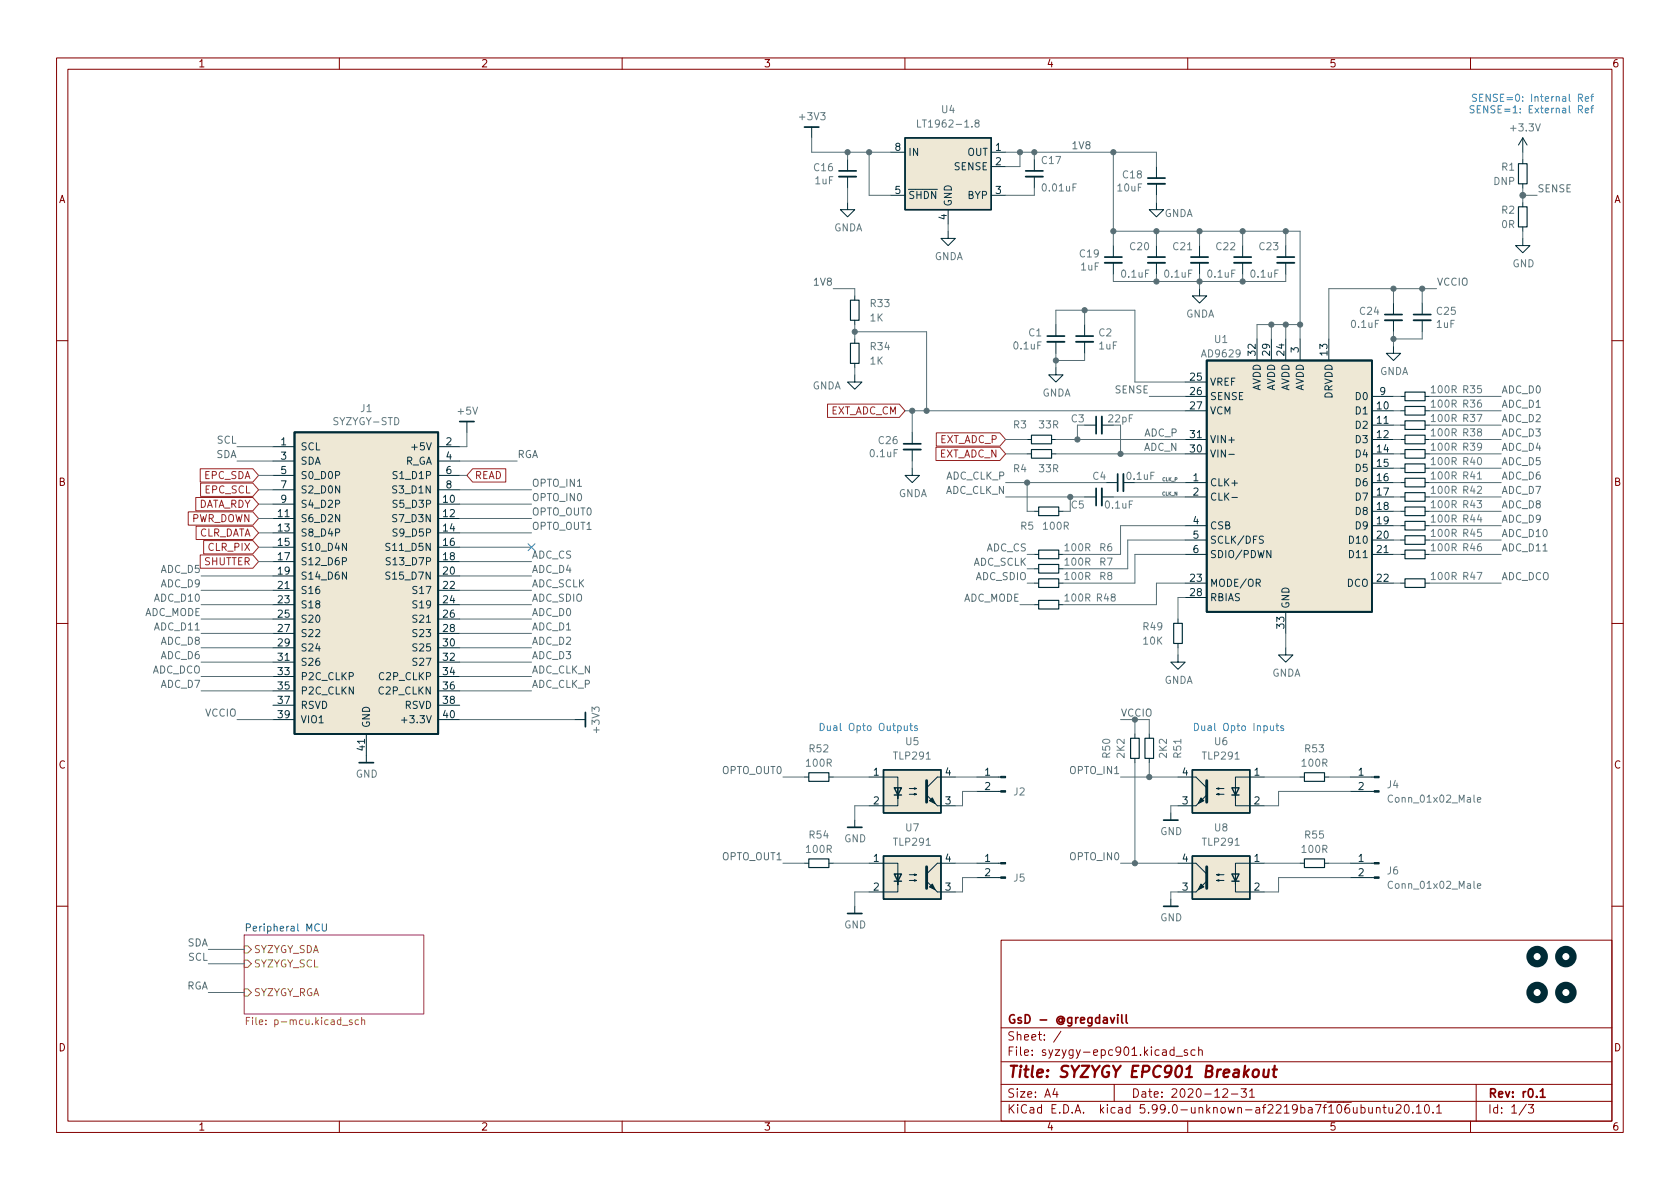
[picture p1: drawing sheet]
<svg xmlns="http://www.w3.org/2000/svg" width="297mm" height="210mm" viewBox="0 0 297 210" stroke-linecap="round" stroke-linejoin="round" font-family="sans-serif">
<g fill="none" stroke="#840000" stroke-width=".18">
<path d="M10 10.2h277v190.1h-277zM12 12.2h273v186.1h-273zM60 10.2v2M110 10.2v2M160 10.2v2M210 10.2v2M260 10.2v2M10 60.2h2M285 60.2h2M10 110.2h2M285 110.2h2M10 160.2h2"/>
<path d="M177 166.3h108v32h-108zM285 160.2h2M60 198.3v2M110 198.3v2M160 198.3v2M177 194.8h108M177 191.8h108M177 187.8h108M177 181.8h108M186.5 192.5l-.4 1h1M186.9 193v1M187.6 182.4l-1.3 1.9"/>
<path d="M197 191.8v3M207.6 185.7l-.5-.1-.2 .3v.4l.1 .3h.6M207.6 185.1v1.5M207.9 186.8h1.2M209.9 185.7l-.3-.1-.2 .2v.3l.5 .1v.4h-.5M210 198.3v2M211.3 185.7l-.4-.1-.3 .3v.4l.1 .3h.6M211.9 185.8l.2-.2 .4 .1 .1 .9M211.9 185.1v1.5M216.2 192.7l.6-.2 .2 .2 .1 .3-1 1h1M217.7 193.5h1.2M219.4 192.5h1l-.5 .6 .4 .1v.7l-.2 .1h-.5l-.2-.1"/>
<path d="M220.9 193l.5-.5v1.5M220.9 194h.9M242 195.8l.1 1h.3l.2-.1M242.6 195.8v1M243.4 196l.2-.2 .3 .1 .1 .9M243.4 195.8v1M244.5 195.8h.6M244.7 195.3v1.3l.4 .2M245.6 195.8v1h.4l.2-.1M246.2 195.8v1M246.9 195.5l.5-.2 .2 .2 .1 .3-.9 1h.9M248.5 195.4l.1-.1a.81 .81 0 0 1 .6 .7 .81 .81 0 0 1-.3 .8h-.1a.81 .81 0 0 1-.6-.6 .81 .81 0 0 1 .3-.8z"/>
<path d="M249.8 196.7v.1M250.4 195.8l.5-.5v1.5M250.4 196.8h.9M252 195.5l.2-.2a.81 .81 0 0 1 .6 .7 .81 .81 0 0 1-.3 .8h-.1a.81 .81 0 0 1-.4-1.3zM253.4 196.7v.1M254 195.8l.4-.5v1.5M254 196.8h.9M260 198.3v2M261 191.8v6.5M269.9 195.3l-1.3 1.9M270.2 195.3h1l-.6 .6 .5 .1v.7l-.2 .1h-.5l-.2-.1"/>
</g>
<path d="M196.3 179.9l.4 1 .4-1M197.6 179.4v.2M197.6 179.9v1M198.3 179.4v1.3l.3 .2M199.1 179.4v1.3l.2 .2M272.3 193l.5-.5v1.5M272.3 194h.9" fill="none" stroke="#840000" stroke-width=".3"/>
<path d="M221.7 189.3a.52 .52 0 0 1 .5-.2 .52 .52 0 0 1 .4 .4l-.1 .6a.55 .55 0 0 1-.5 .4 .55 .55 0 0 1-.5-.4zM223.5 189.1l-.1 1.3a.57 .57 0 0 0 .8-.1M224.3 189.1l-.1 1.4M225 189.1h.8M225.4 188.5l-.2 1.7v.2l.4 .1" fill="none" stroke="#840000" stroke-width=".4"/>
<path d="M43.2 165.3h31.7v14h-31.7z" fill="#fff" stroke="#fff" stroke-width=".18"/>
<path d="M43.2 165.3h31.7v14h-31.7z" fill="none" stroke="#840084" stroke-width=".18"/>
<path d="M43.6 164h.6l.1-.2-.1-.3-.6-.1v1.2M57 163.4v1l.2 .2h.4l.1-.2v-1" fill="none" stroke="#008484" stroke-width=".18"/>
<path d="M44.2 179.9h-.6v1.3M63.9 179.9v1.3M43.6 180.5h.4M63.4 180.4l-.4-.1-.2 .3 .1 .5h.5M63.9 180.5l.2-.2 .3 .1 .1 .8" fill="none" stroke="#b58900" stroke-width=".18"/>
<path d="M43.2 169.8h.6l.6 .6-.6 .7h-.6zM43.2 167.3h.6l.6 .6-.6 .6h-.6zM43.2 174.9h.6l.6 .6-.6 .6h-.6z" fill="none" stroke="#859900" stroke-width=".18"/>
<g fill="none" stroke="#002b36" stroke-width=".2">
<path d="M268.5 29h1.5v3.5h-1.5zM268.5 36.6h1.5v3.5h-1.5zM150.4 53.1h1.5v3.5h-1.5zM150.4 60.7h1.5v3.6h-1.5zM182.4 77h3.5v1.5h-3.5zM182.4 79.5h3.5v1.5h-3.5zM248.4 69.3h3.6v1.6h-3.6zM248.4 74.4h3.6v1.5h-3.6zM248.4 77h3.6v1.5h-3.6zM248.4 71.9h3.6v1.5h-3.6zM248.4 79.5h3.6v1.5h-3.6zM183.6 99.8h3.6v1.5h-3.6z"/>
<path d="M183.6 97.3h3.6v1.5h-3.6zM183.6 89.7h3.6v1.5h-3.6zM248.4 97.3h3.6v1.5h-3.6zM248.4 94.7h3.6v1.6h-3.6zM248.4 92.2h3.6v1.5h-3.6zM248.4 89.7h3.6v1.5h-3.6zM248.4 84.6h3.6v1.5h-3.6zM248.4 87.1h3.6v1.5h-3.6zM248.4 82h3.6v1.6h-3.6zM183.6 102.4h3.6v1.5h-3.6zM183.6 106.2h3.6v1.5h-3.6zM207.5 110.2h1.5v3.6h-1.5z"/>
<path d="M248.4 102.4h3.6v1.5h-3.6zM143 136.6h3.6v1.6h-3.6zM199.9 130.6h1.5v3.5h-1.5zM202.4 130.6h1.6v3.5h-1.6zM230.6 136.6h3.6v1.6h-3.6zM143 151.9h3.6v1.5h-3.6zM230.6 151.9h3.6v1.5h-3.6z"/>
</g>
<g fill="none" stroke="#002b36" stroke-width=".18">
<path d="M143.5 22.5v1.9M149.9 35.8v1.3h1.2l-1.2 1.2-1.3-1.2h1.3M149.9 28.2v2M149.9 31.2v2.1M157.5 26.9h2.5M157.5 34.5h2.5M167.6 37.1v2.5M175.3 26.9h2.5M175.3 29.5h2.5M175.3 34.5h2.5M182.9 28.2v2M182.9 31.2v2.1"/>
<path d="M204.5 35.8v1.3h1.2l-1.2 1.2-1.3-1.2h1.3M204.5 29.5v2M204.5 32.5v2M269.2 24.4l-.7 1.2M269.2 24.4v2.5M269.2 28.2v.8M269.2 32.5v.8M269.2 35.8v.8M269.2 24.4l.8 1.2M151.1 52.3v.8M151.1 56.6v.8M151.1 59.9v.8"/>
<path d="M167.6 40.9v1.3h1.3l-1.3 1.2-1.2-1.2h1.2M186.7 57.4v2M191.8 57.4v2M196.8 43.4v2.1M196.8 46.5v2M204.5 43.4v2.1M204.5 46.5v2M212.1 51v1.3h1.3l-1.3 1.3-1.3-1.3h1.3M212.1 43.4v2.1M212.1 46.5v2M219.7 43.4v2.1M219.7 46.5v2"/>
<path d="M222.2 59.9v3.8M224.8 59.9v3.8M227.3 43.4v2.1M227.3 46.5v2M227.3 59.9v3.8M229.9 59.9v3.8M234.9 59.9v3.8M246.4 53.6v2M246.4 56.6v2.1M251.5 53.6v2M251.5 56.6v2.1M269.2 42.2v1.2h1.3l-1.3 1.3-1.2-1.3h1.2"/>
<path d="M269.2 40.1v.8M48.3 79h3.8M77.5 79h3.8M82.5 74.5v1.9M151.1 66.3v1.3h1.3l-1.3 1.2-1.2-1.2h1.2M151.1 64.3v.7M161.3 76.4v2.1M161.3 79.5v2M181.6 77.7h.8M185.9 77.7h.8M186.7 65v1.3h1.3l-1.3 1.3-1.3-1.3h1.3M186.7 60.4v2.1"/>
<path d="M191.8 75.2h2M191.8 60.4v2.1M194.8 75.2h2M209.5 77.7h3.9M209.5 70.1h3.9M209.5 72.6h3.9M209.5 67.6h3.9M242.6 77.7h3.8M242.6 75.2h3.8M242.6 70.1h3.8M242.6 72.6h3.8M246.4 61.2v1.3h1.2l-1.2 1.2-1.3-1.2h1.3"/>
<path d="M247.6 77.7h.8M247.6 75.2h.8M247.6 70.1h.8M247.6 72.6h.8M252 77.7h.7M252 75.2h.7M252 70.1h.7M252 72.6h.7M48.3 89.1h3.8M48.3 91.7h3.8M48.3 94.2h3.8M48.3 96.8h3.8"/>
<path d="M48.3 99.3h3.8M48.3 81.5h3.8M48.3 84.1h3.8M48.3 86.6h3.8M77.5 89.1h3.8M77.5 91.7h3.8M77.5 94.2h3.8M77.5 96.8h3.8M77.5 99.3h3.8M77.5 81.5h3.8M77.5 84.1h3.8M77.5 86.6h3.8"/>
<path d="M161.3 82.8v1.3h1.3l-1.3 1.2-1.3-1.2h1.3M181.6 80.3h.8M182.9 98h.7M182.9 90.4h.7M185.9 80.3h.8M187.2 98h.8M187.2 90.4h.8M191.8 87.9h2M194.8 87.9h2M195.6 85.3h2M198.6 85.3h2.1M209.5 98h3.9"/>
<path d="M209.5 95.5h3.9M209.5 93h3.9M209.5 85.3h3.9M209.5 87.9h3.9M209.5 80.3h3.9M242.6 98h3.8M242.6 95.5h3.8M242.6 93h3.8M242.6 90.4h3.8M242.6 85.3h3.8M242.6 87.9h3.8M242.6 80.3h3.8"/>
<path d="M242.6 82.8h3.8M247.6 98h.8M247.6 95.5h.8M247.6 93h.8M247.6 90.4h.8M247.6 85.3h.8M247.6 87.9h.8M247.6 80.3h.8M247.6 82.8h.8M252 98h.7M252 95.5h.7M252 93h.7"/>
<path d="M252 90.4h.7M252 85.3h.7M252 87.9h.7M252 80.3h.7M252 82.8h.7M48.3 106.9h3.8M48.3 101.8h3.8M48.3 104.4h3.8M48.3 109.5h3.8M48.3 112h3.8M48.3 114.5h3.8M48.3 117.1h3.8"/>
<path d="M48.3 119.6h3.8M77.5 106.9h3.8M77.5 101.8h3.8M77.5 104.4h3.8M77.5 109.5h3.8M77.5 112h3.8M77.5 114.5h3.8M77.5 117.1h3.8M77.5 119.6h3.8M182.9 100.6h.7M182.9 103.1h.7M182.9 106.9h.7"/>
<path d="M187.2 100.6h.8M187.2 103.1h.8M187.2 106.9h.8M208.3 115.8v1.3h1.2l-1.2 1.3-1.3-1.3h1.3M208.3 109.5v.7M208.3 113.8v.7M209.5 103.1h3.9M209.5 105.7h3.9M227.3 114.5v1.3h1.3l-1.3 1.3-1.2-1.3h1.2M227.3 108.2v3.8M242.6 103.1h3.8M247.6 103.1h.8"/>
<path d="M252 103.1h.7M48.3 122.2h3.8M48.3 124.7h3.8M48.3 127.2h3.8M64.8 129.8v5.1M77.5 122.2h3.8M77.5 124.7h3.8M77.5 127.2h3.8M101.6 127.2h1.9M142.2 137.4h.8M146.6 137.4h.7M153.7 137.4h5v3.8v-1.9"/>
<path d="M160.8 139.4h1.3l-.4 .2v-.3l.4 .1M168.9 137.4h-3.2l-1.9 1.9M172.7 137.4h4.2M172.7 139.9h4.2M200.7 129.8v.8M200.7 134.1v.8M203.2 129.8v.8M203.2 134.1v.8M208.3 137.4h3.2l1.9 1.9M215.1 139.4l.4-.1v.3l-.4-.2h1.3M223.5 137.4h-5.1v3.8v-1.9M229.9 137.4h.7"/>
<path d="M234.2 137.4h.7M238.8 137.4h4.2M238.8 139.9h4.2M142.2 152.6h.8M146.6 152.6h.7M151.1 145v1.3M153.7 152.6h5v3.9v-1.9M158.7 155.8v1.9h-5M158.7 140.6v1.9h-5M160.8 155.7h1.3l-.4 .1v-.2l.4 .1M160.8 154.7h1.3l-.4 .1v-.2l.4 .1M160.8 140.5h1.3l-.4 .1v-.3l.4 .2"/>
<path d="M165.7 142.5h3.2M165.7 157.7h3.2M168.9 152.6h-3.2l-1.9 2M172.7 152.6h4.2M172.7 155.2h4.2M207 143.8v1.2M207 159v1.3M208.3 152.6h3.2l1.9 2M208.3 142.5h3.2M208.3 157.7h3.2M215.1 140.5l.4-.2v.3l-.4-.1h1.3M215.1 155.7l.4-.1v.2l-.4-.1h1.3"/>
<path d="M215.1 154.7l.4-.1v.2l-.4-.1h1.3M218.4 140.6v1.9h5.1M218.4 155.8v1.9h5.1M223.5 152.6h-5.1v3.9v-1.9M229.9 152.6h.7M234.2 152.6h.7M238.8 152.6h4.2M238.8 155.2h4.2M151.1 160.3v1.2"/>
</g>
<g fill="none" stroke="#002b36" stroke-width=".3">
<path d="M142.2 22.5h2.6M148.3 30.2h3.1M181.4 30.2h3M202.9 31.5h3.1M185.2 59.4h3M190.2 59.4h3.1M195.3 45.5h3.1M202.9 45.5h3.1M210.6 45.5h3M218.2 45.5h3M225.8 45.5h3.1M244.9 55.6h3"/>
<path d="M249.9 55.6h3.1M81.3 74.5h2.5M159.8 78.5h3M193.8 73.7v3M193.8 86.4v3M197.6 83.8v3.1M63.5 134.9h2.5M103.5 126v2.5M149.9 146.3h2.5M205.7 145h2.6M149.9 161.5h2.5M205.7 160.3h2.6"/>
</g>
<g fill="#002b36" stroke="#002b36" stroke-width=".18">
<path d="M176.9 155.1h.9v.2h-.9z"/>
<path d="M176.9 152.5h.9v.3h-.9z"/>
<path d="M211.5 142.5l1.9-1.9z"/>
<path d="M212.3 141.1l.6 .5-1.1 .5z"/>
<path d="M176.9 139.8h.9v.3h-.9z"/>
<path d="M176.9 137.3h.9v.2h-.9z"/>
<path d="M211.5 157.7l1.9-1.9z"/>
<path d="M212.3 156.3l.6 .5-1.1 .5z"/>
<path d="M243 139.8h.8v.3h-.8z"/>
<path d="M243 137.3h.8v.2h-.8z"/>
<path d="M243 155.1h.8v.2h-.8z"/>
<path d="M243 152.5h.8v.3h-.8z"/>
<path d="M163.8 155.8l1.9 1.9z"/>
<path d="M164.3 156.8l.5-.5 .6 1z"/>
<path d="M163.8 140.6l1.9 1.9z"/>
<path d="M164.3 141.6l.5-.5 .6 1z"/>
</g>
<g fill="#eee8d5" stroke="#eee8d5" stroke-width=".18">
<path d="M210.8 136.1h10.2v7.7h-10.2z"/>
<path d="M210.8 151.4h10.2v7.6h-10.2z"/>
<path d="M160 24.4h15.3v12.7h-15.3z"/>
<path d="M52.1 76.4h25.4v53.4h-25.4z"/>
<path d="M156.2 151.4h10.2v7.6h-10.2z"/>
<path d="M156.2 136.1h10.2v7.7h-10.2z"/>
<path d="M213.4 63.7h29.2v44.5h-29.2z"/>
</g>
<g fill="none" stroke="#002b36" stroke-width=".25">
<path d="M160 24.4h15.3v12.7h-15.3zM156.2 136.1h10.2v7.7h-10.2zM158.1 139.3h1.3l-.7 1.3zM210.8 136.1h10.2v7.7h-10.2zM217.8 139.3h1.3l-.7 1.3zM156.2 151.4h10.2v7.6h-10.2zM158.1 154.6h1.3l-.7 1.2zM158.1 140.6h1.3M158.1 155.8h1.3M210.8 151.4h10.2v7.6h-10.2zM217.8 154.6h1.3l-.7 1.2zM217.8 140.6h1.3"/>
<path d="M217.8 155.8h1.3"/>
</g>
<path d="M163.8 138v3.9M213.4 138v3.9M163.8 153.3v3.8M213.4 153.3v3.8" fill="none" stroke="#002b36" stroke-width=".51"/>
<g fill="none" stroke="#002b36" stroke-width=".33">
<path d="M148.3 31.2h3.1M181.4 31.2h3M202.9 32.5h3.1M195.3 46.5h3.1M202.9 46.5h3.1M210.6 46.5h3M218.2 46.5h3M225.8 46.5h3.1M244.9 56.6h3M249.9 56.6h3.1M52.1 76.4h25.4v53.4h-25.4zM159.8 79.5h3"/>
<path d="M185.2 60.4h3M190.2 60.4h3.1M194.8 73.7v3M213.4 63.7h29.2v44.5h-29.2zM194.8 86.4v3M198.6 83.8v3.1"/>
</g>
<path d="M162.2 21.2v1.3h.6M172.6 21.8l-.2-.3v-.2l.2-.1 .4 .1 .1 .2v.1l-.6 .2-.1 .2v.4l.2 .1 .4-.1 .1-.2v-.3l-.2-.1M261.2 141.4l.6-.1v-.2l-.4-.1-.2 .2 .1 .6h.5M261.2 156.7l.6-.1v-.3h-.4l-.2 .1 .1 .6h.5" fill="none" stroke="#657b83" stroke-width=".18"/>
<g fill="none" stroke="#002b36" stroke-width="1.3">
<circle cx="271.8" cy="169.2" r="1.27"/>
<circle cx="271.8" cy="175.5" r="1.27"/>
<circle cx="276.9" cy="175.5" r="1.27"/>
<circle cx="276.9" cy="169.2" r="1.27"/>
</g>
<path d="M60.5 99.3l.6-.1 .2-.2-.1-.3-.7-.1v1.3M61.3 96.1v1.2l-.8-1.2v1.2M68.9 96.1h-.4l-.2 .1v.4l.5 .2 .1 .3-.2 .2h-.5M69 98.7l-.5-.1-.2 .1v.4l.6 .2 .1 .3-.2 .3-.5-.1M217.3 80.3h.9M217.8 88h1M223.4 94.9l-.5-.1-.2 .1v.4l.6 .2 .1 .3-.3 .3-.4-.1M224.7 97.3v1.3l-.7-1.3v1.3M61.3 101.2v1.2l-.8-1.2v1.2M68.9 101.2h-.4l-.2 .1v.3l.5 .3 .1 .3-.2 .2h-.5M71 127.3h1" fill="none" stroke="#073642" stroke-width=".18"/>
<path d="M146.3 71.5h12.7l1 1.1-1 1.2h-12.7zM165.5 79.1h11.3l1 1.2-1 1.1h-11.3zM165.5 76.5h11.3l1 1.2-1 1.2h-11.3zM33.3 90.5h11.4l1 1.2-1 1.2h-11.4zM34.6 88h10.1l1 1.1-1 1.2h-10.1zM34.7 93.1h10l1 1.1-1 1.2h-10zM35.4 98.1h9.3l1 1.2-1 1.2h-9.3zM35.4 82.9h9.3l1 1.2-1 1.1h-9.3zM35.5 85.4h9.2l1 1.2-1 1.2h-9.2zM36 95.6h8.7l1 1.2-1 1.1h-8.7zM83.6 82.9h5.8v2.3h-5.8l-1.1-1.1z" fill="none" stroke="#9f2523" stroke-width=".18"/>
<g fill="none" stroke="#268bd2" stroke-width=".18">
<path d="M260.6 18.8l-.4-.1-.2 .1v.4l.5 .2 .1 .3-.2 .3-.5-.1M261.1 16.7h-.5l-.2 .1v.3l.5 .3 .2 .3-.3 .2h-.5M261.2 19.3h.4M261.6 17.3h.4M261.8 18.7h-.6v1.3h.6M262.2 16.7h-.6v1.2h.6M93.4 96.2l1.2 1.2M94.6 96.2l-1.2 1.2M145 127.9a.64 .64 0 0 1 .7 .7 .64 .64 0 0 1-.7 .6zM146.3 128.3v.8l.3 .1 .2-.1M162.2 128.4l-.3-.1-.2 .2 .1 .2 .4 .1v.3h-.5M224.6 128.3l.1 .8 .3 .1 .2-.1"/>
<path d="M225.2 128.3v.9M225.6 128.3h.5M225.8 127.9v1.1l.3 .2M226.9 128.4l-.3-.1-.2 .2 .1 .2 .4 .1v.3h-.5"/>
</g>
<g fill="none" stroke="#586e75" stroke-width=".18">
<path d="M143.5 24.4v2.5h14M149.9 26.9v1.3M149.9 33.3v2.5M153.7 26.9v7.6h3.8M167.6 39.6v1.3M177.8 26.9h26.7v2.6M180.3 26.9v2.6h-2.5M182.9 33.3v1.2h-5.1M182.9 26.9v1.3M196.8 26.9v16.5M204.5 34.5v1.3M269.2 26.9v1.3"/>
<path d="M269.2 33.3v2.5M269.2 34.5h2.6M147.3 51h3.8v1.3M151.1 57.4v2.5M151.1 58.7h12.7v13.9M186.7 57.4v-2.5h14v12.7h8.8M191.8 54.9v2.5M196.8 48.5v1.3h30.5v-1.3M196.8 40.9h33.1v19M204.5 40.9v2.5M204.5 48.5v1.3M212.1 40.9v2.5"/>
<path d="M212.1 48.5v2.5M219.7 40.9v2.5M219.7 48.5v1.3M224.8 57.4v2.5M227.3 40.9v2.5M227.3 57.4v2.5M229.9 57.4h-7.7v2.5M246.4 51v2.6M246.4 58.7v2.5M251.5 51v2.6M251.5 58.7v1.2h-5.1M254 51h-19.1v8.9"/>
<path d="M269.2 40.9v1.3M41.9 79h6.4M82.5 76.4v2.6h-1.2M151.1 65v1.3M160 72.6h49.5M161.3 72.6v3.8M177.8 77.7h3.8M186.7 77.7h22.8M186.7 62.5v2.5M190.5 75.2v2.5M191.8 62.5v1.2h-5.1M198.1 75.2v5.1"/>
<path d="M203.2 70.1h6.3M246.4 70.1h1.2M246.4 77.7h1.2M246.4 75.2h1.2M246.4 72.6h1.2M252.7 70.1h12.7M252.7 77.7h12.7M252.7 75.2h12.7M252.7 72.6h12.7M41.9 81.5h6.4M45.7 89.1h2.6M45.7 86.6h2.6"/>
<path d="M45.7 99.3h2.6M45.7 96.8h2.6M45.7 94.2h2.6M45.7 91.7h2.6M45.7 84.1h2.6M81.3 89.1h12.7M81.3 86.6h12.7M81.3 81.5h10.1M81.3 99.3h12.7M81.3 96.8h12.7M81.3 94.2h12.7M81.3 91.7h12.7"/>
<path d="M81.3 84.1h1.2M161.3 81.5v1.3M177.8 85.3h17.8M177.8 80.3h3.8M177.8 87.9h14M181.6 85.3v5.1h1.3M181.6 98h1.3M186.7 80.3h22.8M189.2 87.9v2.5h-1.2M196.8 87.9h12.7M200.7 85.3h8.8M209.5 98h-8.8v5.1h-12.7"/>
<path d="M209.5 93h-11.4v5h-10.1M209.5 95.5h-10.1v5.1h-11.4M246.4 85.3h1.2M246.4 80.3h1.2M246.4 90.4h1.2M246.4 98h1.2M246.4 93h1.2M246.4 95.5h1.2M246.4 87.9h1.2M246.4 82.8h1.2M252.7 85.3h12.7M252.7 80.3h12.7"/>
<path d="M252.7 90.4h12.7M252.7 98h12.7M252.7 93h12.7M252.7 95.5h12.7M252.7 87.9h12.7M252.7 82.8h12.7M35.6 119.6h12.7M35.6 117.1h12.7M35.6 114.5h12.7M35.6 112h12.7M35.6 109.5h12.7M35.6 106.9h12.7"/>
<path d="M35.6 104.4h12.7M35.6 101.8h12.7M81.3 119.6h12.7M81.3 117.1h12.7M81.3 114.5h12.7M81.3 112h12.7M81.3 109.5h12.7M81.3 106.9h12.7M81.3 104.4h12.7M81.3 101.8h12.7M180.3 106.9h2.6M181.6 103.1h1.3"/>
<path d="M181.6 100.6h1.3M208.3 114.5v1.3M209.5 105.7h-1.2v3.8M209.5 103.1h-5v3.8h-16.5M227.3 112v2.5M246.4 103.1h1.2M252.7 103.1h12.7M35.6 122.2h12.7M41.9 127.2h6.4M81.3 127.2h20.3M81.3 122.2h12.7M138.4 137.4h3.8"/>
<path d="M147.3 137.4h6.4M168.9 137.4h3.8M172.7 139.9h-2.5v2.6h-1.3M198.1 137.4h10.2M200.7 127.2v2.6M200.7 134.9v17.7M203.2 127.2v2.6M203.2 134.9v2.5M223.5 137.4h6.4M234.9 137.4h3.9M238.8 139.9h-12.7v2.6h-2.6M138.4 152.6h3.8"/>
<path d="M147.3 152.6h6.4M153.7 142.5h-2.6v2.5M153.7 157.7h-2.6v2.6M168.9 152.6h3.8M172.7 155.2h-2.5v2.5h-1.3M198.1 152.6h10.2M208.3 142.5h-1.3v1.3M208.3 157.7h-1.3v1.3M223.5 152.6h6.4M234.9 152.6h3.9M238.8 155.2h-12.7v2.5h-2.6M36.8 167.9h6.4"/>
<path d="M36.8 170.4h6.4M36.8 175.5h6.4"/>
</g>
<g fill="#586e75" stroke="#586e75" stroke-width=".18">
<circle cx="161.3" cy="72.6" r=".46"/>
<circle cx="153.7" cy="26.9" r=".46"/>
<circle cx="149.9" cy="26.9" r=".46"/>
<circle cx="151.1" cy="58.7" r=".46"/>
<circle cx="200.7" cy="152.6" r=".46"/>
<circle cx="196.8" cy="26.9" r=".46"/>
<circle cx="196.8" cy="40.9" r=".46"/>
<circle cx="204.5" cy="40.9" r=".46"/>
<circle cx="219.7" cy="49.8" r=".46"/>
<circle cx="180.3" cy="26.9" r=".46"/>
<circle cx="182.9" cy="26.9" r=".46"/>
<circle cx="212.1" cy="40.9" r=".46"/>
<circle cx="212.1" cy="49.8" r=".46"/>
<circle cx="204.5" cy="49.8" r=".46"/>
<circle cx="219.7" cy="40.9" r=".46"/>
<circle cx="227.3" cy="40.9" r=".46"/>
<circle cx="190.5" cy="77.7" r=".46"/>
<circle cx="163.8" cy="72.6" r=".46"/>
<circle cx="181.6" cy="85.3" r=".46"/>
<circle cx="198.1" cy="80.3" r=".46"/>
<circle cx="191.8" cy="54.9" r=".46"/>
<circle cx="186.7" cy="63.7" r=".46"/>
<circle cx="203.2" cy="137.4" r=".46"/>
<circle cx="224.8" cy="57.4" r=".46"/>
<circle cx="227.3" cy="57.4" r=".46"/>
<circle cx="251.5" cy="51" r=".46"/>
<circle cx="229.9" cy="57.4" r=".46"/>
<circle cx="246.4" cy="51" r=".46"/>
<circle cx="246.4" cy="59.9" r=".46"/>
<circle cx="269.2" cy="34.5" r=".51"/>
<circle cx="189.2" cy="87.9" r=".46"/>
<circle cx="200.7" cy="127.2" r=".46"/>
</g>
<text font-size="2.8" fill="#840000" x="178" y="190.6">Title: SYZYGY EPC901 Breakout</text>
<g font-size="2.1" fill="#840000">
<text x="178" y="184">Sheet: /</text>
<text x="178" y="181">GsD - @gregdavill</text>
<text x="178" y="186.7">File: syzygy-epc901.kicad_sch</text>
<text x="178" y="196.9">KiCad E.D.A. kicad 5.99.0-unknown-af2219ba7f~106~ubuntu20.10.1</text>
<text x="178" y="194.1">Size: A4</text>
<text x="200" y="194.1">Date: 2020-12-31</text>
<text x="263" y="194.1">Rev: r0.1</text>
<text x="263" y="196.9">Id: 1/3</text>
</g>
<g font-size="1.8" fill="#840000">
<text x="35" y="11.9">1</text>
<text x="85" y="11.9">2</text>
<text x="135" y="11.9">3</text>
<text x="185" y="11.9">4</text>
<text x="235" y="11.9">5</text>
<text x="285" y="11.9">6</text>
<text x="10.3" y="35.9">A</text>
<text x="285.3" y="35.9">A</text>
<text x="10.3" y="85.9">B</text>
<text x="285.3" y="85.9">B</text>
<text x="10.3" y="135.9">C</text>
<text x="285.3" y="135.9">C</text>
<text x="10.3" y="185.9">D</text>
<text x="285.3" y="185.9">D</text>
<text x="35" y="199.9">1</text>
<text x="85" y="199.9">2</text>
<text x="135" y="199.9">3</text>
<text x="185" y="199.9">4</text>
<text x="235" y="199.9">5</text>
<text x="285" y="199.9">6</text>
</g>
<g font-size="1.8" fill="#268bd2">
<text x="263.1" y="18">SENSE=0: Internal Ref</text>
<text x="262.5" y="20">SENSE=1: External Ref</text>
<text x="146.8" y="129.2">Dual Opto Outputs</text>
<text x="210.8" y="129.2">Dual Opto Inputs</text>
</g>
<g font-size="1.8" fill="#657b83">
<text x="141.5" y="21.2">+3V3</text>
<text x="163.1" y="22.5">LT1962-1.8</text>
<text x="166.5" y="20">U4</text>
<text x="267.3" y="23.2">+3.3V</text>
<text x="184.2" y="29">C17</text>
<text x="144" y="30.3">C16</text>
<text x="144.1" y="32.6">1uF</text>
<text x="184.5" y="33.8">0.01uF</text>
<text x="197.7" y="33.8">10uF</text>
<text x="198.6" y="31.5">C18</text>
<text x="264.1" y="32.7">DNP</text>
<text x="265.5" y="30.2">R1</text>
<text x="147.4" y="40.9">GNDA</text>
<text x="205.8" y="38.4">GNDA</text>
<text x="265.5" y="37.8">R2</text>
<text x="265.5" y="40.3">0R</text>
<text x="165.2" y="46">GNDA</text>
<text x="191" y="45.5">C19</text>
<text x="191.1" y="47.8">1uF</text>
<text x="199.9" y="44.2">C20</text>
<text x="207.5" y="44.2">C21</text>
<text x="215.1" y="44.2">C22</text>
<text x="222.7" y="44.2">C23</text>
<text x="267.4" y="47.3">GND</text>
<text x="198.4" y="49.1">0.1uF</text>
<text x="206" y="49.1">0.1uF</text>
<text x="213.6" y="49.1">0.1uF</text>
<text x="221.2" y="49.1">0.1uF</text>
<text x="153.9" y="56.8">1K</text>
<text x="154" y="54.3">R33</text>
<text x="181.9" y="59.5">C1</text>
<text x="194.3" y="59.5">C2</text>
<text x="209.6" y="56.1">GNDA</text>
<text x="239" y="58">0.1uF</text>
<text x="240.5" y="55.7">C24</text>
<text x="254" y="58">1uF</text>
<text x="254.1" y="55.7">C25</text>
<text x="153.9" y="64.5">1K</text>
<text x="154" y="61.9">R34</text>
<text x="179.3" y="61.8">0.1uF</text>
<text x="194.3" y="61.8">1uF</text>
<text x="212.7" y="63.2">AD9629</text>
<text x="214.8" y="60.6">U1</text>
<text x="143.6" y="68.8">GNDA</text>
<text x="184.2" y="70.1">GNDA</text>
<text x="243.9" y="66.3">GNDA</text>
<text x="253.2" y="69.5">100R</text>
<text x="258.7" y="69.5">R35</text>
<text x="59.1" y="75.2">SYZYGY-STD</text>
<text x="63.8" y="72.9">J1</text>
<text x="81" y="73.3">+5V</text>
<text x="179.2" y="75.7">R3</text>
<text x="183.8" y="75.7">33R</text>
<text x="253.2" y="74.6">100R</text>
<text x="253.2" y="77.2">100R</text>
<text x="253.2" y="72.1">100R</text>
<text x="258.7" y="74.6">R37</text>
<text x="258.7" y="77.2">R38</text>
<text x="258.7" y="72.1">R36</text>
<text x="153.9" y="80.8">0.1uF</text>
<text x="155.4" y="78.5">C26</text>
<text x="179.2" y="83.5">R4</text>
<text x="183.8" y="83.5">33R</text>
<text x="253.2" y="82.2">100R</text>
<text x="253.2" y="79.7">100R</text>
<text x="258.7" y="82.2">R40</text>
<text x="258.7" y="79.7">R39</text>
<text x="158.8" y="87.9">GNDA</text>
<text x="189.4" y="89.9">C5</text>
<text x="193.2" y="84.8">C4</text>
<text x="195.5" y="89.9">0.1uF</text>
<text x="199.3" y="84.8">0.1uF</text>
<text x="253.2" y="89.9">100R</text>
<text x="253.2" y="84.8">100R</text>
<text x="253.2" y="87.3">100R</text>
<text x="258.7" y="89.9">R43</text>
<text x="258.7" y="84.8">R41</text>
<text x="258.7" y="87.3">R42</text>
<text x="180.5" y="93.7">R5</text>
<text x="184.6" y="93.7">100R</text>
<text x="253.2" y="94.9">100R</text>
<text x="253.2" y="92.4">100R</text>
<text x="258.7" y="94.9">R45</text>
<text x="258.7" y="92.4">R44</text>
<text x="188.4" y="100">100R</text>
<text x="188.4" y="97.5">100R</text>
<text x="194.4" y="100">R7</text>
<text x="194.4" y="97.5">R6</text>
<text x="253.2" y="97.5">100R</text>
<text x="258.7" y="97.5">R46</text>
<text x="188.4" y="102.6">100R</text>
<text x="188.4" y="106.4">100R</text>
<text x="194" y="106.4">R48</text>
<text x="194.4" y="102.6">R8</text>
<text x="253.2" y="102.6">100R</text>
<text x="258.7" y="102.6">R47</text>
<text x="202.2" y="111.4">R49</text>
<text x="202.2" y="114">10K</text>
<text x="224.9" y="119.6">GNDA</text>
<text x="205.8" y="120.9">GNDA</text>
<text x="106" y="129.4" transform="rotate(-90 106 129.4)">+3V3</text>
<text x="160.2" y="131.8">U5</text>
<text x="214.8" y="131.8">U6</text>
<text x="62.9" y="137.5">GND</text>
<text x="142.7" y="135.6">100R</text>
<text x="143.2" y="133">R52</text>
<text x="158.1" y="134.3">TLP291</text>
<text x="196.3" y="134" transform="rotate(-90 196.3 134)">R50</text>
<text x="198.8" y="134" transform="rotate(-90 198.8 134)">2K2</text>
<text x="206.3" y="134" transform="rotate(-90 206.3 134)">2K2</text>
<text x="208.8" y="134" transform="rotate(-90 208.8 134)">R51</text>
<text x="212.8" y="134.3">TLP291</text>
<text x="230.3" y="135.6">100R</text>
<text x="230.8" y="133">R53</text>
<text x="179.3" y="140.7">J2</text>
<text x="245.3" y="139.4">J4</text>
<text x="246" y="141.9">Conn_01x02_Male</text>
<text x="143.2" y="148.3">R54</text>
<text x="149.2" y="148.9">GND</text>
<text x="158.1" y="149.5">TLP291</text>
<text x="160.2" y="147">U7</text>
<text x="205.1" y="147.7">GND</text>
<text x="212.8" y="149.5">TLP291</text>
<text x="214.8" y="147">U8</text>
<text x="230.8" y="148.3">R55</text>
<text x="142.7" y="150.8">100R</text>
<text x="179.3" y="155.9">J5</text>
<text x="230.3" y="150.8">100R</text>
<text x="245.3" y="154.6">J6</text>
<text x="246" y="157.2">Conn_01x02_Male</text>
<text x="149.2" y="164.2">GND</text>
<text x="205.1" y="162.9">GND</text>
</g>
<g font-size="1.8" fill="#073642">
<text x="158.3" y="26.7">8</text>
<text x="160.5" y="27.6">IN</text>
<text x="171" y="27.6">OUT</text>
<text x="176" y="26.7">1</text>
<text x="176" y="29.2">2</text>
<text x="158.3" y="34.3">5</text>
<text x="160.5" y="35.2">~SHDN</text>
<text x="168.8" y="30.1">SENSE</text>
<text x="171.1" y="35.2">BYP</text>
<text x="176" y="34.3">3</text>
<text x="167.4" y="38.8" transform="rotate(-90 167.4 38.8)">4</text>
<text x="168.3" y="36.6" transform="rotate(-90 168.3 36.6)">GND</text>
<text x="222" y="62.8" transform="rotate(-90 222 62.8)">32</text>
<text x="224.5" y="62.8" transform="rotate(-90 224.5 62.8)">29</text>
<text x="227.1" y="62.8" transform="rotate(-90 227.1 62.8)">24</text>
<text x="229.6" y="62.3" transform="rotate(-90 229.6 62.3)">3</text>
<text x="234.7" y="62.8" transform="rotate(-90 234.7 62.8)">13</text>
<text x="210.5" y="67.3">25</text>
<text x="210.5" y="69.8">26</text>
<text x="213.9" y="68.2">VREF</text>
<text x="213.9" y="70.7">SENSE</text>
<text x="222.9" y="69.3" transform="rotate(-90 222.9 69.3)">AVDD</text>
<text x="225.4" y="69.3" transform="rotate(-90 225.4 69.3)">AVDD</text>
<text x="228" y="69.3" transform="rotate(-90 228 69.3)">AVDD</text>
<text x="230.5" y="69.3" transform="rotate(-90 230.5 69.3)">AVDD</text>
<text x="235.6" y="70.5" transform="rotate(-90 235.6 70.5)">DRVDD</text>
<text x="239.8" y="70.7">D0</text>
<text x="244" y="69.8">9</text>
<text x="210.5" y="72.4">27</text>
<text x="210.5" y="77.5">31</text>
<text x="213.9" y="73.3">VCM</text>
<text x="239.8" y="73.3">D1</text>
<text x="239.8" y="75.8">D2</text>
<text x="243.5" y="72.4">10</text>
<text x="243.5" y="74.9">11</text>
<text x="243.5" y="77.5">12</text>
<text x="49.7" y="78.7">1</text>
<text x="49.7" y="81.3">3</text>
<text x="49.7" y="83.8">5</text>
<text x="53.1" y="79.6">SCL</text>
<text x="53.1" y="82.2">SDA</text>
<text x="71.5" y="82.2">R_GA</text>
<text x="73.3" y="79.6">+5V</text>
<text x="78.9" y="78.7">2</text>
<text x="78.9" y="81.3">4</text>
<text x="78.9" y="83.8">6</text>
<text x="210.5" y="80">30</text>
<text x="213.9" y="78.4">VIN+</text>
<text x="213.9" y="80.9">VIN-</text>
<text x="239.8" y="78.4">D3</text>
<text x="239.8" y="80.9">D4</text>
<text x="239.8" y="83.4">D5</text>
<text x="243.5" y="80">14</text>
<text x="243.5" y="82.5">15</text>
<text x="49.7" y="86.4">7</text>
<text x="49.7" y="88.9">9</text>
<text x="53.1" y="84.7">S0_D0P</text>
<text x="53.1" y="87.2">S2_D0N</text>
<text x="53.1" y="89.8">S4_D2P</text>
<text x="69.8" y="87.2">S3_D1N</text>
<text x="69.9" y="89.8">S5_D3P</text>
<text x="69.9" y="84.7">S1_D1P</text>
<text x="78.4" y="88.9">10</text>
<text x="78.9" y="86.4">8</text>
<text x="211" y="85.1">1</text>
<text x="211" y="87.6">2</text>
<text x="213.9" y="86">CLK+</text>
<text x="213.9" y="88.5">CLK-</text>
<text x="239.8" y="86">D6</text>
<text x="239.8" y="88.5">D7</text>
<text x="243.5" y="85.1">16</text>
<text x="243.5" y="87.6">17</text>
<text x="49.2" y="91.4">11</text>
<text x="49.2" y="94">13</text>
<text x="53.1" y="92.3">S6_D2N</text>
<text x="53.1" y="94.9">S8_D4P</text>
<text x="69.8" y="92.3">S7_D3N</text>
<text x="69.9" y="94.9">S9_D5P</text>
<text x="78.4" y="91.4">12</text>
<text x="78.4" y="94">14</text>
<text x="211" y="92.7">4</text>
<text x="211" y="95.2">5</text>
<text x="213.9" y="93.6">CSB</text>
<text x="239.8" y="91.1">D8</text>
<text x="239.8" y="93.6">D9</text>
<text x="243.5" y="90.2">18</text>
<text x="243.5" y="92.7">19</text>
<text x="243.5" y="95.2">20</text>
<text x="49.2" y="96.5">15</text>
<text x="49.2" y="99.1">17</text>
<text x="49.2" y="101.6">19</text>
<text x="53.1" y="97.4">S10_D4N</text>
<text x="53.1" y="99.9">S12_D6P</text>
<text x="68.8" y="97.4">S11_D5N</text>
<text x="68.9" y="99.9">S13_D7P</text>
<text x="78.4" y="96.5">16</text>
<text x="78.4" y="99.1">18</text>
<text x="78.4" y="101.6">20</text>
<text x="211" y="97.8">6</text>
<text x="213.9" y="96.1">SCLK/DFS</text>
<text x="213.9" y="98.7">SDIO/PDWN</text>
<text x="238.8" y="96.1">D10</text>
<text x="238.8" y="98.7">D11</text>
<text x="243.5" y="97.8">21</text>
<text x="49.2" y="104.1">21</text>
<text x="49.2" y="106.7">23</text>
<text x="53.1" y="102.5">S14_D6N</text>
<text x="53.1" y="105">S16</text>
<text x="53.1" y="107.6">S18</text>
<text x="68.8" y="102.5">S15_D7N</text>
<text x="73.3" y="105">S17</text>
<text x="73.3" y="107.6">S19</text>
<text x="78.4" y="104.1">22</text>
<text x="78.4" y="106.7">24</text>
<text x="210.5" y="102.9">23</text>
<text x="210.5" y="105.4">28</text>
<text x="213.9" y="103.8">MODE/OR</text>
<text x="213.9" y="106.3">RBIAS</text>
<text x="228" y="107.7" transform="rotate(-90 228 107.7)">GND</text>
<text x="238.1" y="103.8">DCO</text>
<text x="243.5" y="102.9">22</text>
<text x="49.2" y="109.2">25</text>
<text x="49.2" y="111.8">27</text>
<text x="53.1" y="110.1">S20</text>
<text x="53.1" y="112.6">S22</text>
<text x="73.3" y="110.1">S21</text>
<text x="73.3" y="112.6">S23</text>
<text x="78.4" y="109.2">26</text>
<text x="78.4" y="111.8">28</text>
<text x="227.1" y="111.1" transform="rotate(-90 227.1 111.1)">33</text>
<text x="49.2" y="114.3">29</text>
<text x="49.2" y="116.8">31</text>
<text x="49.2" y="119.4">33</text>
<text x="53.1" y="115.2">S24</text>
<text x="53.1" y="117.7">S26</text>
<text x="73.3" y="115.2">S25</text>
<text x="73.3" y="117.7">S27</text>
<text x="78.4" y="114.3">30</text>
<text x="78.4" y="116.8">32</text>
<text x="78.4" y="119.4">34</text>
<text x="49.2" y="121.9">35</text>
<text x="49.2" y="124.5">37</text>
<text x="53.1" y="120.3">P2C_CLKP</text>
<text x="53.1" y="122.8">P2C_CLKN</text>
<text x="53.1" y="125.3">RSVD</text>
<text x="67.1" y="122.8">C2P_CLKN</text>
<text x="67.2" y="120.3">C2P_CLKP</text>
<text x="71.5" y="125.3">RSVD</text>
<text x="78.4" y="121.9">36</text>
<text x="78.4" y="124.5">38</text>
<text x="49.2" y="127">39</text>
<text x="53.1" y="127.9">VIO1</text>
<text x="65.4" y="128.8" transform="rotate(-90 65.4 128.8)">GND</text>
<text x="71.8" y="127.9">+3.3V</text>
<text x="78.4" y="127">40</text>
<text x="64.5" y="132.7" transform="rotate(-90 64.5 132.7)">41</text>
<text x="154.4" y="137.2">1</text>
<text x="167.1" y="137.2">4</text>
<text x="174.1" y="137.2">1</text>
<text x="209.1" y="137.2">4</text>
<text x="221.8" y="137.2">1</text>
<text x="240.2" y="137.2">1</text>
<text x="154.4" y="142.2">2</text>
<text x="167.1" y="142.2">3</text>
<text x="174.1" y="139.7">2</text>
<text x="209.1" y="142.2">3</text>
<text x="221.8" y="142.2">2</text>
<text x="240.2" y="139.7">2</text>
<text x="154.4" y="152.4">1</text>
<text x="167.1" y="152.4">4</text>
<text x="174.1" y="152.4">1</text>
<text x="174.1" y="154.9">2</text>
<text x="209.1" y="152.4">4</text>
<text x="221.8" y="152.4">1</text>
<text x="240.2" y="152.4">1</text>
<text x="240.2" y="154.9">2</text>
<text x="154.4" y="157.5">2</text>
<text x="167.1" y="157.5">3</text>
<text x="209.1" y="157.5">3</text>
<text x="221.8" y="157.5">2</text>
</g>
<g font-size="1.8" fill="#586e75">
<text x="189.9" y="26.4">1V8</text>
<text x="271.8" y="34">SENSE</text>
<text x="144.2" y="50.5">1V8</text>
<text x="254" y="50.5">VCCIO</text>
<text x="197.2" y="69.6">SENSE</text>
<text x="265.4" y="69.6">ADC_D0</text>
<text x="189.4" y="74.7">C3</text>
<text x="196.1" y="74.7">22pF</text>
<text x="202.3" y="77.2">ADC_P</text>
<text x="265.4" y="77.2">ADC_D3</text>
<text x="265.4" y="74.6">ADC_D2</text>
<text x="265.4" y="72.1">ADC_D1</text>
<text x="38.2" y="81">SDA</text>
<text x="38.4" y="78.4">SCL</text>
<text x="91.4" y="81">RGA</text>
<text x="202.2" y="79.7">ADC_N</text>
<text x="265.4" y="82.3">ADC_D5</text>
<text x="265.4" y="79.7">ADC_D4</text>
<text x="94" y="86.1">OPTO_IN1</text>
<text x="94" y="88.6">OPTO_IN0</text>
<text x="167.1" y="87.3">ADC_CLK_N</text>
<text x="167.2" y="84.8">ADC_CLK_P</text>
<text x="265.4" y="84.8">ADC_D6</text>
<text x="265.4" y="87.3">ADC_D7</text>
<text x="265.4" y="89.9">ADC_D8</text>
<text x="94" y="91.1">OPTO_OUT0</text>
<text x="94" y="93.7">OPTO_OUT1</text>
<text x="265.4" y="95">ADC_D10</text>
<text x="265.4" y="92.4">ADC_D9</text>
<text x="28.5" y="101.3">ADC_D5</text>
<text x="94" y="98.8">ADC_CS</text>
<text x="94" y="101.3">ADC_D4</text>
<text x="172" y="100">ADC_SCLK</text>
<text x="174.3" y="97.5">ADC_CS</text>
<text x="265.4" y="97.5">ADC_D11</text>
<text x="27.5" y="106.4">ADC_D10</text>
<text x="28.5" y="103.8">ADC_D9</text>
<text x="94" y="106.4">ADC_SDIO</text>
<text x="94" y="103.8">ADC_SCLK</text>
<text x="170.2" y="106.4">ADC_MODE</text>
<text x="172.5" y="102.6">ADC_SDIO</text>
<text x="265.4" y="102.6">ADC_DCO</text>
<text x="25.4" y="108.9">ADC_MODE</text>
<text x="27.5" y="111.5">ADC_D11</text>
<text x="94" y="108.9">ADC_D0</text>
<text x="94" y="111.5">ADC_D1</text>
<text x="26.8" y="119.1">ADC_DCO</text>
<text x="28.5" y="116.5">ADC_D6</text>
<text x="28.5" y="114">ADC_D8</text>
<text x="94" y="114">ADC_D2</text>
<text x="94" y="116.5">ADC_D3</text>
<text x="94" y="119.1">ADC_CLK_N</text>
<text x="28.5" y="121.6">ADC_D7</text>
<text x="94" y="121.6">ADC_CLK_P</text>
<text x="36.3" y="126.7">VCCIO</text>
<text x="198.1" y="126.7">VCCIO</text>
<text x="127.7" y="136.9">OPTO_OUT0</text>
<text x="189.4" y="136.9">OPTO_IN1</text>
<text x="127.7" y="152.1">OPTO_OUT1</text>
<text x="189.4" y="152.1">OPTO_IN0</text>
<text x="33.1" y="167.3">SDA</text>
<text x="33.3" y="169.9">SCL</text>
<text x="32.9" y="175">RGA</text>
</g>
<g font-size="1.8" fill="#9f2523">
<text x="146.7" y="73.3">EXT_ADC_CM</text>
<text x="166" y="80.9">EXT_ADC_N</text>
<text x="166" y="78.4">EXT_ADC_P</text>
<text x="34.8" y="89.8">DATA_RDY</text>
<text x="36" y="84.7">EPC_SDA</text>
<text x="36.2" y="87.2">EPC_SCL</text>
<text x="83.9" y="84.7">READ</text>
<text x="33.7" y="92.3">PWR_DOWN</text>
<text x="34.9" y="94.9">CLR_DATA</text>
<text x="36" y="99.9">SHUTTER</text>
<text x="36.9" y="97.4">CLR_PIX</text>
</g>
<text font-size="1.8" fill="#008484" x="44.1" y="164.7">Peripheral MCU</text>
<g font-size="1.8" fill="#859900">
<text x="44.8" y="171.1">SYZYGY_SCL</text>
<text x="44.8" y="168.5">SYZYGY_SDA</text>
<text x="44.8" y="176.1">SYZYGY_RGA</text>
</g>
<text font-size="1.8" fill="#b58900" x="44.8" y="181.2">File: p-mcu.kicad_sch</text>
<g font-size=".8" fill="#586e75">
<text x="205.5" y="87.6">CLK_N</text>
<text x="205.5" y="85.1">CLK_P</text>
</g>
</svg>
